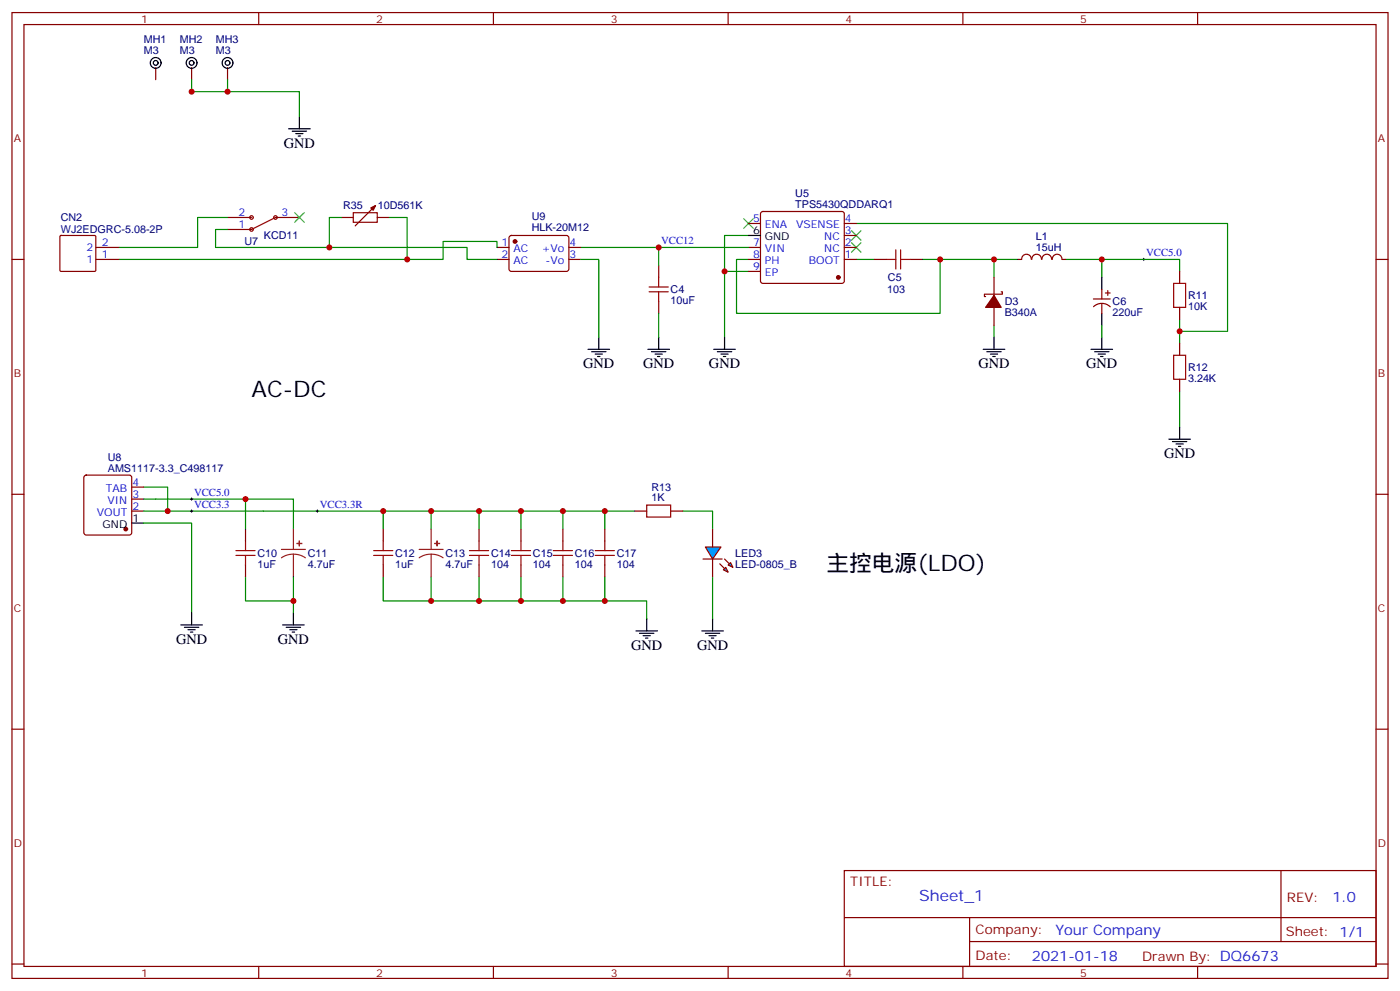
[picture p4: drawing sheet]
<svg xmlns="http://www.w3.org/2000/svg" width="412mm" height="292mm" viewBox="0 0 412 292" stroke-linecap="round" stroke-linejoin="round" font-family="sans-serif">
<g fill="none" stroke="#870000" stroke-width=".35">
<path d="M3.5 3.7h405.4v284.3h-405.4zM7.1 7.2h398.2v277.3h-398.2zM76.2 3.7v3.5M145.3 3.7v3.5M214.5 3.7v3.5M283.6 3.7v3.5M352.8 3.7v3.5M3.5 76.4h3.6M405.3 76.4h3.6M3.5 145.5h3.6M405.3 145.5h3.6M3.5 214.7h3.6"/>
<path d="M405.3 214.7h3.6M248.7 256.3h156.6v28.2h-156.6zM377.3 256.3v20.9M248.7 270.1h156.5M285.6 277.2h119.6M285.6 270.1v14.2M3.5 283.8h3.6M76.2 284.5v3.5M145.3 284.5v3.5M214.5 284.5v3.5M283.6 284.5v3.5M352.8 284.5v3.5"/>
<path d="M405.3 283.8h3.6"/>
</g>
<path d="M206.7 185.7h6.4M207.8 186.4h4.2M208.8 187.1h2.2M209.5 187.9h.8M209.9 182.2v3.5" fill="none" stroke="#000" stroke-width=".35"/>
<path d="M201.1 150.5h8.8v5.3M209.9 169.9v12.3" fill="none" stroke="#008700" stroke-width=".35"/>
<path d="M207.8 161h4.6l-2.5 3.6z" fill="#09f" stroke="#870000" stroke-width=".35"/>
<path d="M207.1 164.6h5.6z" fill="#f00" stroke="#870000" stroke-width=".35"/>
<g fill="#870000" stroke="#870000" stroke-width=".35">
<path d="M213.4 164.6l1.4 1.4z"/>
<path d="M212 166l1.4 1.4z"/>
</g>
<g fill="#09f" stroke="#870000" stroke-width=".35">
<path d="M214.5 166.3l.7-.7 .7 1.4z"/>
<path d="M213.1 167.7l.7-.7 .7 1.5z"/>
</g>
<g fill="none" stroke="#870000" stroke-width=".35">
<path d="M45.9 19.9v3.6M56.4 19.9v3.6M67 19.9v3.6M17.7 69.5l.3-.2 10 .1 .2 .3v10l-.3 .2-10.1-.1-.2-.2zM28.2 76.4h7.1M28.2 72.8h7.1M67 64h7.1M67 67.6h7.1M81.1 64h7.1M100.5 64h3.6M109.9 61.2l-5.3 5.3M111.1 64h3.6"/>
<path d="M146.4 76.4h3.5M146.4 72.8h3.5M150.2 69.5l.4-.2 16.5 .1 .5 .6-.1 9.5-.6 .4-16.5-.1-.5-.6v-9.2zM167.6 76.4h3.5M167.6 72.8h3.5M194 78.1v3.6M220.5 76.4h3.5M220.5 72.8h3.5M220.5 65.8h3.5M220.5 79.9h3.5M224.2 62.5l.5-.2h23.3l.5 .2 .2 .5v19.7l-.2 .5-.5 .2h-23.3l-.5-.2-.2-.5v-19.7zM248.7 76.4h3.5"/>
<path d="M248.7 72.8h3.5M248.7 69.3h3.5M248.7 65.8h3.5M257.5 76.4h3.6M268.1 76.4h3.5M299.9 76.4h1M301 76.4a1.41 1.41 0 0 1 1.4-1.6 1.41 1.41 0 0 1 1.4 1.6M304 76.4a1.41 1.41 0 0 1 1.4-1.6 1.41 1.41 0 0 1 1.4 1.6M306.9 76.4a1.41 1.41 0 0 1 1.4-1.6 1.41 1.41 0 0 1 1.4 1.6M310 76.4a1.41 1.41 0 0 1 1.4-1.6 1.41 1.41 0 0 1 1.4 1.6M312.9 76.4h1.1M347.5 79.9v3.5"/>
<path d="M194 88.7v3.6M292.8 81.7v5.3M292.8 90.5v5.3M294.9 85.9h.4v.7h-5.3v.7h.3M322.1 88h4.9M322.1 90.3a3.5 3.5 0 0 1 4.9 0M324.6 85.2v2.8M324.6 89.4v2.9M325.6 86.3h1.4M326.3 85.5v1.5M347.5 90.5v3.5M347.5 101.1v3.5"/>
<path d="M347.5 111.7v3.5M24.9 140.1l.5-.2h12.7l.5 .2 .2 .5v16.2l-.2 .5-.5 .2h-12.7l-.5-.2-.2-.5v-16.2zM38.8 150.5h3.5M38.8 146.9h3.5M38.8 143.4h3.5M72.3 155.8v3.5M112.9 155.8v3.5M141.1 155.8v3.5M153.5 155.8v3.5M165.8 155.8v3.5M178.2 155.8v3.5M187 150.5h3.5"/>
<path d="M197.6 150.5h3.5M209.9 155.8v5.2M72.3 166.3v3.6M112.9 166.3v3.6M141.1 166.3v3.6M153.5 166.3v3.6M165.8 166.3v3.6M178.2 166.3v3.6M209.9 164.6v5.3"/>
</g>
<g fill="none" stroke="#008700" stroke-width=".35">
<path d="M56.4 27h31.8v7.4M56.4 23.5v3.8M67 23.5v3.8M67 64h-8.8v8.8h-22.9M67 67.6h-3.5v5.2h74.1v3.6h8.8M100.5 64h-3.5v8.8M114.7 64h5.2v12.4M146.4 72.8v-1.7h-15.9v5.3h-95.2M171.1 76.4h5.3v22.9M171.1 72.8h49.4M194 72.8v5.3M220.5 69.3h-7.1v10.6"/>
<path d="M220.5 79.9h-7.1v19.4M220.5 76.4h-3.5v15.9h59.9v-15.9h-5.3M252.2 65.8h109.4v31.7h-14.1M252.2 76.4h5.3M276.9 76.4h15.9v5.3M292.8 76.4h7.1M314 76.4h10.6v5.3M324.6 76.4h22.9v3.5M194 92.3v7M292.8 95.8v3.5M324.6 95.8v3.5M347.5 94v7.1"/>
<path d="M347.5 115.2v10.6M42.3 146.9h44.1v8.9M42.3 143.4h7.1v7.1h63.5v5.3M42.3 154h14.1v26.4M42.3 150.5h7.1M72.3 146.9v8.9M112.9 150.5h74.1M127 150.5v5.3M141.1 150.5v5.3M153.5 150.5v5.3M165.8 150.5v5.3M178.2 150.5v5.3"/>
<path d="M72.3 169.9v7h14.1M86.4 169.9v10.5M112.9 169.9v7h14.1M127 169.9v7h63.5v5.3M141.1 169.9v7M153.5 169.9v7M165.8 169.9v7M178.2 169.9v7"/>
</g>
<g fill="none" stroke="#a10000" stroke-width=".35">
<path d="M104.1 62.6h7v2.8h-7zM261.1 76.4h2.8M263.9 73.6v5.6M265.3 73.6v5.6M265.3 76.4h2.8M191.2 85.9h5.6M191.2 84.5h5.6M194 81.7v2.8M194 85.9v2.8M345.7 83.4h3.5v7.1h-3.5zM345.7 104.6h3.5v7.1h-3.5zM72.3 159.3v2.8"/>
<path d="M112.9 159.3v2.8M141.1 159.3v2.8M153.5 159.3v2.8M165.8 159.3v2.8M178.2 159.3v2.8M190.5 148.7h7.1v3.5h-7.1zM69.5 163.5h5.6M69.5 162.1h5.6M72.3 163.5v2.8M110.1 163.5h5.6M110.1 162.1h5.6M112.9 163.5v2.8"/>
<path d="M138.3 163.5h5.6M138.3 162.1h5.6M141.1 163.5v2.8M150.6 163.5h5.7M150.6 162.1h5.7M153.5 163.5v2.8M163 163.5h5.6M163 162.1h5.6M165.8 163.5v2.8M175.3 163.5h5.7M175.3 162.1h5.7M178.2 163.5v2.8"/>
</g>
<g fill="none" stroke="#000" stroke-width=".35">
<path d="M85 37.9h6.4M86.1 38.6h4.2M87.1 39.3h2.2M88.2 34.4v3.5M87.8 40h.7M220.5 69.3h3.5M176.4 99.3v3.5M194 99.3v3.5M213.4 99.3v3.5M292.8 99.3v3.5M324.6 81.7v3.5M324.6 92.3v3.5"/>
<path d="M324.6 99.3v3.5M173.2 102.8h6.4M174.3 103.5h4.2M175.3 104.2h2.1M176 105h.7M190.9 102.8h6.3M191.9 103.5h4.2M193 104.2h2.1M193.7 105h.7M210.3 102.8h6.3M211.3 103.5h4.2M212.4 104.2h2.1"/>
<path d="M213.1 105h.7M289.6 102.8h6.4M290.7 103.5h4.2M291.7 104.2h2.2M292.5 105h.7M321.4 102.8h6.3M322.4 103.5h4.3M323.5 104.2h2.1M324.2 105h.7M344.3 129.3h6.4M345.4 130h4.2M346.4 130.7h2.1"/>
<path d="M347.1 131.4h.7M347.5 125.8v3.5M38.8 154h3.5M53.3 184h6.3M54.3 184.7h4.3M55.4 185.4h2.1M56.1 186.1h.7M56.4 180.4v3.6M83.3 184h6.3M84.3 184.7h4.2M85.4 185.4h2.1M86.1 186.1h.7"/>
<path d="M86.4 180.4v3.6M187.3 185.7h6.4M188.4 186.4h4.2M189.4 187.1h2.2M190.1 187.9h.8M190.5 182.2v3.5"/>
<circle cx="45.9" cy="18.5" r="1.59"/>
<circle cx="45.9" cy="18.5" r=".71"/>
<circle cx="56.4" cy="18.5" r="1.59"/>
<circle cx="56.4" cy="18.5" r=".71"/>
<circle cx="67" cy="18.5" r="1.59"/>
<circle cx="67" cy="18.5" r=".71"/>
</g>
<path d="M86.4 155.8v5.9M127 155.8v5.9M82.9 161.7h7.1M86.4 163.2l-1.8 .2-1.7 .8M86.4 163.2l1.9 .2 1.7 .8M86.4 163.2v6.7M123.5 161.7h7M127 163.2l-1.9 .2-1.6 .8M127 163.2l1.9 .2 1.6 .8M127 163.2v6.7" fill="none" stroke="#8c2424" stroke-width=".35"/>
<g fill="#8c2424" stroke="#8c2424" stroke-width=".35">
<path d="M128.1 160h1.4z"/>
<path d="M128.7 159.3l.1 1.4z"/>
<path d="M87.5 160h1.4z"/>
<path d="M88.2 159.3v1.4z"/>
</g>
<g fill="#870000" stroke="#870000" stroke-width=".35">
<path d="M292.8 87l2.1 3.5h-4.6z"/>
<path d="M109.2 61.2l1.4-.7-.7 1.4z"/>
<circle cx="37" cy="155.8" r=".53"/>
<circle cx="246.9" cy="81.7" r=".53"/>
<circle cx="151.7" cy="71.1" r=".53"/>
</g>
<path d="M193.7 72.8h.7M194 72.5v.7M336.5 76.4h.8M336.9 76v.7M56.1 146.9h.7M56.1 150.5h.7M56.4 146.6v.7M56.4 150.1v.7M93.1 150.5h.7M93.5 150.1v.7" fill="none" stroke="#000" stroke-width=".29"/>
<path d="M86.8 62.6l2.8 2.8M89.6 62.6l-2.8 2.8M219.1 64.4l2.8 2.8M221.9 64.4l-2.8 2.8M250.8 71.4l2.8 2.9M250.8 67.9l2.8 2.8M253.6 71.4l-2.8 2.9M253.6 67.9l-2.8 2.8" fill="none" stroke="#3c3" stroke-width=".35"/>
<g fill="none" stroke="#900" stroke-width=".35">
<path d="M81.1 64l-7 3.6"/>
<circle cx="74.1" cy="64" r=".53"/>
<circle cx="74.1" cy="67.6" r=".53"/>
<circle cx="81.1" cy="64" r=".53"/>
</g>
<g fill="#c00">
<circle cx="141.1" cy="176.9" r=".88"/>
<circle cx="153.5" cy="176.9" r=".88"/>
<circle cx="165.8" cy="176.9" r=".88"/>
<circle cx="178.2" cy="176.9" r=".88"/>
<circle cx="56.4" cy="27" r=".88"/>
<circle cx="67" cy="27" r=".88"/>
<circle cx="213.4" cy="79.9" r=".88"/>
<circle cx="292.8" cy="76.4" r=".88"/>
<circle cx="276.9" cy="76.4" r=".88"/>
<circle cx="324.6" cy="76.4" r=".88"/>
<circle cx="347.5" cy="97.5" r=".88"/>
<circle cx="141.1" cy="150.5" r=".88"/>
<circle cx="153.5" cy="150.5" r=".88"/>
<circle cx="165.8" cy="150.5" r=".88"/>
<circle cx="178.2" cy="150.5" r=".88"/>
<circle cx="127" cy="176.9" r=".88"/>
<circle cx="112.9" cy="150.5" r=".88"/>
<circle cx="127" cy="150.5" r=".88"/>
<circle cx="72.3" cy="146.9" r=".88"/>
<circle cx="49.4" cy="150.5" r=".88"/>
<circle cx="86.4" cy="176.9" r=".88"/>
<circle cx="194" cy="72.8" r=".88"/>
<circle cx="97" cy="72.8" r=".88"/>
<circle cx="119.9" cy="76.4" r=".88"/>
</g>
<g font-size="6.7">
<text x="74.1" y="116.9">AC-DC</text>
<text x="243.4" y="168.1">主控电源(LDO)</text>
</g>
<text font-size="4.6" fill="#00f" x="270.8" y="265.3">Sheet_1</text>
<g font-size="4.2">
<text x="83.6" y="43.6">GND</text>
<text x="171.8" y="108.5">GND</text>
<text x="189.4" y="108.5">GND</text>
<text x="208.8" y="108.5">GND</text>
<text x="288.2" y="108.5">GND</text>
<text x="320" y="108.5">GND</text>
<text x="342.9" y="134.9">GND</text>
<text x="51.9" y="189.6">GND</text>
<text x="81.8" y="189.6">GND</text>
<text x="185.9" y="191.4">GND</text>
<text x="205.3" y="191.4">GND</text>
</g>
<g font-size="4.2" fill="#00f">
<text x="392.5" y="265.6">1.0</text>
<text x="310.9" y="275.1">Your Company</text>
<text x="304" y="282.9">2021-01-18</text>
</g>
<g font-size="3.9" fill="#800">
<text x="250.5" y="260.9">TITLE:</text>
<text x="379.1" y="265.6">REV:</text>
<text x="287.4" y="275.1">Company:</text>
<text x="378.7" y="275.7">Sheet: 1/1</text>
<text x="287.4" y="282.8">Date:</text>
<text x="336.4" y="282.8">Drawn By: DQ6673</text>
</g>
<g font-size="3.2" fill="#800">
<text x="41.6" y="6.7">1</text>
<text x="110.8" y="6.7">2</text>
<text x="179.9" y="6.7">3</text>
<text x="249.1" y="6.7">4</text>
<text x="318.2" y="6.7">5</text>
<text x="4.1" y="41.8">A</text>
<text x="405.9" y="41.8">A</text>
<text x="4.1" y="110.9">B</text>
<text x="405.9" y="110.9">B</text>
<text x="4.1" y="180.1">C</text>
<text x="405.9" y="180.1">C</text>
<text x="4.1" y="249.2">D</text>
<text x="405.9" y="249.2">D</text>
<text x="41.6" y="287.5">1</text>
<text x="110.8" y="287.5">2</text>
<text x="179.9" y="287.5">3</text>
<text x="249.1" y="287.5">4</text>
<text x="318.2" y="287.5">5</text>
</g>
<g font-size="3.2" fill="#000080">
<text x="42.4" y="15.9">M3</text>
<text x="42.4" y="12.6">MH1</text>
<text x="53" y="15.9">M3</text>
<text x="53" y="12.6">MH2</text>
<text x="63.5" y="15.9">M3</text>
<text x="63.6" y="12.6">MH3</text>
<text x="234.3" y="58">U5</text>
<text x="17.9" y="65.2">CN2</text>
<text x="101" y="61.7">R35</text>
<text x="111.3" y="61.7">10D561K</text>
<text x="156.6" y="64.9">U9</text>
<text x="234.3" y="61.2">TPS5430QDDARQ1</text>
<text x="18" y="68.7">WJ2EDGRC-5.08-2P</text>
<text x="77.7" y="70.4">KCD11</text>
<text x="156.6" y="68">HLK-20M12</text>
<text x="305.1" y="70.6">L1</text>
<text x="72" y="72.2">U7</text>
<text x="305.1" y="73.8">15uH</text>
<text x="261.6" y="82.8">C5</text>
<text x="197.6" y="89.5">10uF</text>
<text x="197.6" y="86.3">C4</text>
<text x="261.4" y="86.3">103</text>
<text x="296" y="89.9">D3</text>
<text x="327.7" y="89.9">C6</text>
<text x="350" y="88.1">R11</text>
<text x="296" y="93.1">B340A</text>
<text x="327.7" y="93">220uF</text>
<text x="350" y="91.3">10K</text>
<text x="350" y="112.5">3.24K</text>
<text x="350" y="109.3">R12</text>
<text x="31.8" y="135.6">U8</text>
<text x="31.8" y="138.8">AMS1117-3.3_C498117</text>
<text x="191.9" y="147.6">1K</text>
<text x="191.9" y="144.5">R13</text>
<text x="75.8" y="167.1">1uF</text>
<text x="75.8" y="164">C10</text>
<text x="90.7" y="167.1">4.7uF</text>
<text x="90.7" y="163.9">C11</text>
<text x="116.4" y="167.1">1uF</text>
<text x="116.4" y="164">C12</text>
<text x="131.2" y="167.1">4.7uF</text>
<text x="131.2" y="163.9">C13</text>
<text x="144.6" y="167.1">104</text>
<text x="144.6" y="164">C14</text>
<text x="157" y="167.1">104</text>
<text x="157" y="164">C15</text>
<text x="169.3" y="167.1">104</text>
<text x="169.3" y="164">C16</text>
<text x="181.7" y="167.1">104</text>
<text x="181.7" y="164">C17</text>
<text x="216.6" y="167.1">LED-0805_B</text>
<text x="216.6" y="163.9">LED3</text>
</g>
<g font-size="3.2" fill="#00f">
<text x="70.3" y="63.7">2</text>
<text x="82.9" y="63.7">3</text>
<text x="221.8" y="65.4">5</text>
<text x="248.9" y="65.4">4</text>
<text x="70.3" y="67.2">1</text>
<text x="194.7" y="72">VCC12</text>
<text x="225.3" y="67.2">ENA</text>
<text x="234.5" y="67.2">VSENSE</text>
<text x="242.8" y="70.7">NC</text>
<text x="248.9" y="69">3</text>
<text x="25.5" y="77.4">1</text>
<text x="25.5" y="73.9">2</text>
<text x="30" y="76">1</text>
<text x="30" y="72.5">2</text>
<text x="147.7" y="72.5">1</text>
<text x="147.7" y="76">2</text>
<text x="151.2" y="74.3">AC</text>
<text x="151.2" y="77.8">AC</text>
<text x="159.6" y="74.3">+Vo</text>
<text x="160.7" y="77.8">-Vo</text>
<text x="167.7" y="76">3</text>
<text x="167.7" y="72.5">4</text>
<text x="221.8" y="72.5">7</text>
<text x="221.8" y="76">8</text>
<text x="225.3" y="74.3">VIN</text>
<text x="225.3" y="77.8">PH</text>
<text x="238.3" y="77.8">BOOT</text>
<text x="242.8" y="74.3">NC</text>
<text x="248.9" y="76">1</text>
<text x="248.9" y="72.5">2</text>
<text x="337.6" y="75.5">VCC5.0</text>
<text x="221.8" y="79.6">9</text>
<text x="225.3" y="81.3">EP</text>
<text x="39" y="143.1">4</text>
<text x="31.2" y="144.8">TAB</text>
<text x="31.6" y="148.3">VIN</text>
<text x="39" y="146.6">3</text>
<text x="57.1" y="146">VCC5.0</text>
<text x="57.1" y="149.6">VCC3.3</text>
<text x="94.2" y="149.6">VCC3.3R</text>
<text x="28.6" y="151.9">VOUT</text>
<text x="39" y="150.1">2</text>
</g>
<g font-size="3.2">
<text x="221.8" y="69">6</text>
<text x="225.3" y="70.7">GND</text>
<text x="30.2" y="155.4">GND</text>
<text x="39" y="153.6">1</text>
</g>
</svg>
